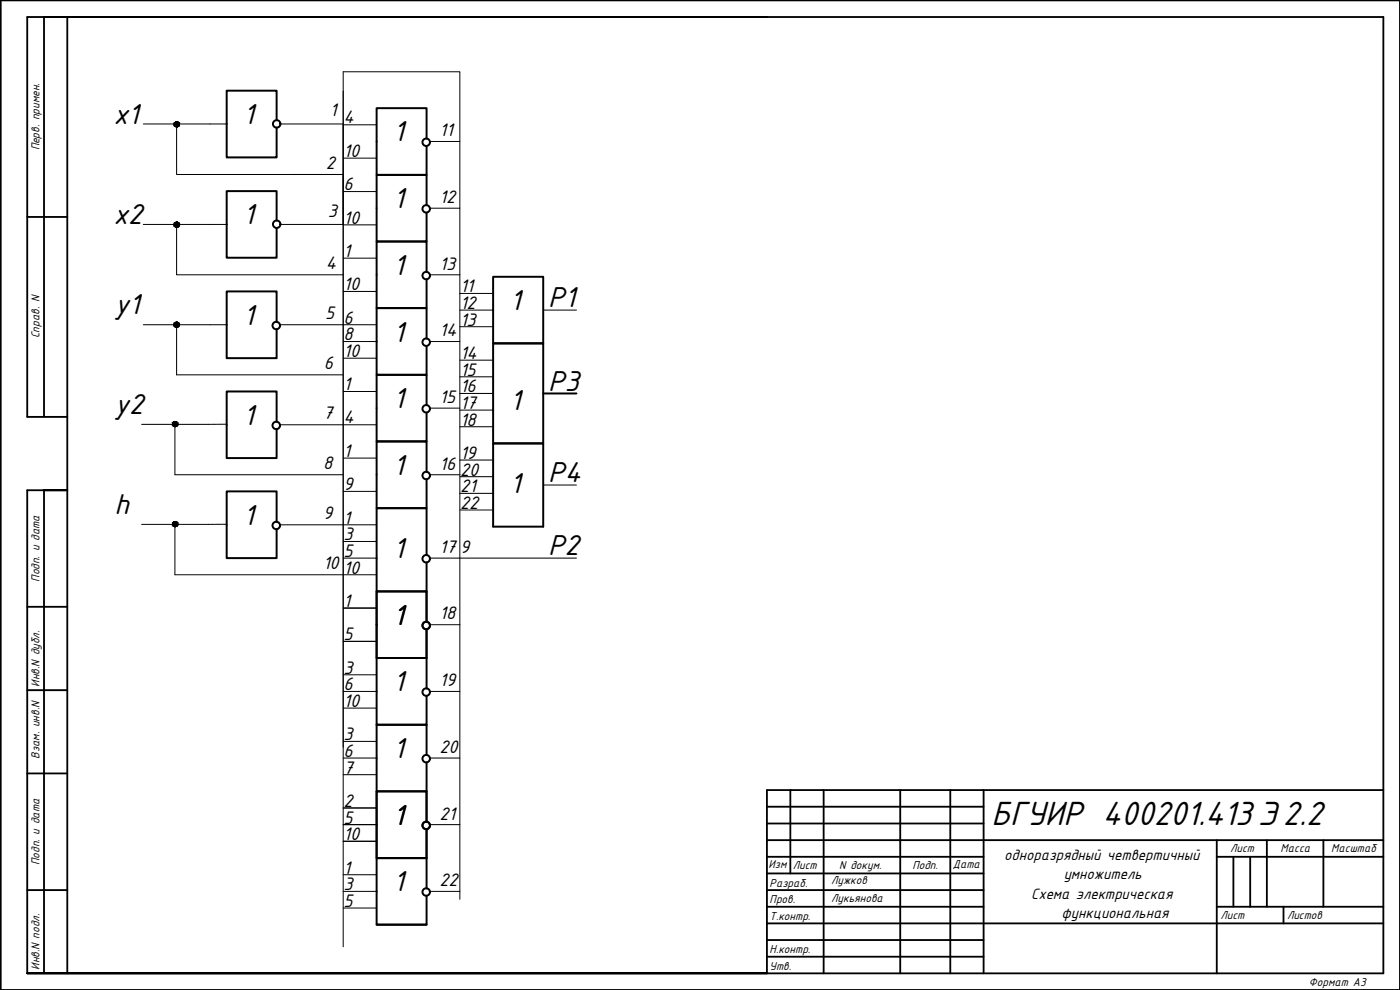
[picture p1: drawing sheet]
<svg xmlns="http://www.w3.org/2000/svg" width="420mm" height="297mm" viewBox="0 0 420 297" stroke-linecap="round" stroke-linejoin="round" font-family="sans-serif">
<g fill="none" stroke="#000" stroke-width=".55">
<path d="M.2 .1h420v296.9h-420zM20.2 5.1v286.9M230.2 5.1h185v286.9h-185M8.2 65.1h12M13.2 125.1v-120h217h-222v120h12M8.2 182.1h12M8.2 207.1h12M8.2 232.1h12M237.2 237.1v25M247.2 237.1v54.9M270.2 237.1v54.9M285.2 237.1v54.9"/>
<path d="M295.2 237.1v54.9M415.2 237.1h-185v54.9M230.2 252.1h185M230.2 247.1h65M230.2 242h65M230.2 257.1h65M365.2 257.1h50M365.2 252.1v39.9M370.2 257.1v15M375.2 257.1v15M380.2 252.1v20M397.2 252.1v20"/>
<path d="M8.2 267.1h12M230.2 277.1h185M230.2 272.1h65M230.2 267.1h65M230.2 262.1h65M365.2 272.1h50M385.2 272.1v5M8.2 292v-144.9h12h-7v144.9M230.2 292h-222h222M230.2 287h65M230.2 282.1h65"/>
</g>
<!-- layer: 0 -->
<g fill="none" stroke="#000" stroke-width=".3">
<path d="M43 37.2h25M53 37.2v15.2h50M84.2 37.2h18.8M103 27.3v196.9M103 37.5h10M87 52.4h16v14.9h-18.8M103 47.4h10M103 57.5h10M129 42.4h9M43 67.3h25M53 67.3v15.2h50M103 67.5h10"/>
<path d="M103 77.5h10M129 62.5h9M43 97.4h25M53 97.4v15.1h50M84 97.4h29M103 87.4h10M129 82.5h9M138 98h10M138 93h10M138 88h10M163 93h10M103 102.5h10"/>
<path d="M103 107.5h10M103 117.5h10M129 102.5h9M138 118.1h10M138 113.1h10M138 108.1h10M52.5 127.3v15.1h50.5M68 127.3h-25.5M84 127.5h29M103 137.4h10M129 122.5h9M138 128h10"/>
<path d="M138 123h10M138 138h10M52.5 157.3v15.2h60.5M68 157.3h-25.5M84 157.5h29M103 147.4h10M129 142.4h9M138 153h10M138 148h10M138 143h10M163 145.5h10M103 167.5h10"/>
<path d="M103 162.5h10M129 167.5h44M103 187.3v-165.8h35v248.3M103 187.4v96.7M103 192.4h10M103 182.4h10M129 187.4h9M103 207.5h10M103 212.5h10M103 202.5h10M129 207.5h9M103 227.4h10"/>
<path d="M103 232.4h10M103 222.4h10M129 227.4h9M103 252.4h10M103 247.4h10M103 242.4h10M129 247.4h9M103 267.4h10M103 272.4h10M103 262.5h10M129 267.4h9"/>
</g>
<g fill="none" stroke="#000" stroke-width=".59">
<path d="M83 36.1v-8.9h-15v20h15v-8.9M128 41.6v-9.1h-15v20h15v-8.7M83 66.2v-8.9h-15v20h15v-8.9M128 61.6v-9.1h-15v20h15v-8.7M83 96.6v-9.2h-15v20.1h15v-8.7M128 81.6v-9.1h-15v19.9h15v-8.6M148 83h15v20h-15zM128 101.6v-9.2h-15v20.1h15v-8.7M148 103h15v30h-15zM163 118.1h10M83 126.6v-9.1h-15v19.9h15v-8.6M128 121.6v-9.1h-15v19.9h15v-8.6"/>
<path d="M148 133h15v25h-15zM83 156.6v-9.2h-15v20.1h15v-8.7M128 141.5v-9.1h-15v20.1h15v-8.7M113 177.4v10M128 166.6v-14.1h-15v24.9h15v-8.6M128 177.4v9.1v-9.1h-15v10M113 187.4v10h15v-8.6M128 206.6v-9.2h-15v20.1h15v-8.7M113 237.4v10M128 226.6v-9.1h-15v19.9h15v-8.6M128 237.4v9.1v-9.1h-15v10M113 247.4v10.1h15v-8.7"/>
<path d="M113 277.4h15M128 266.6v-9.1h-15v19.9h15v-8.6"/>
<circle cx="83" cy="37.2" r="1.12"/>
<circle cx="127.9" cy="42.7" r="1.12"/>
<circle cx="83" cy="67.3" r="1.12"/>
<circle cx="127.9" cy="62.7" r="1.12"/>
<circle cx="82.9" cy="97.7" r="1.12"/>
<circle cx="127.9" cy="82.7" r="1.12"/>
<circle cx="127.9" cy="102.7" r="1.12"/>
<circle cx="82.9" cy="127.6" r="1.12"/>
<circle cx="127.9" cy="122.6" r="1.12"/>
<circle cx="82.9" cy="157.7" r="1.12"/>
<circle cx="127.9" cy="142.7" r="1.12"/>
<circle cx="127.9" cy="167.6" r="1.12"/>
<circle cx="127.9" cy="187.7" r="1.12"/>
<circle cx="127.9" cy="207.7" r="1.12"/>
<circle cx="127.9" cy="227.6" r="1.12"/>
<circle cx="127.9" cy="247.7" r="1.12"/>
<circle cx="127.9" cy="267.6" r="1.12"/>
</g>
<g fill="#000" stroke="#000" stroke-width=".3">
<path d="M52.9 38h.3zM52.9 36.5h.2zM52.9 68.2h.3zM52.9 66.7h.2zM52.8 98.2h.4zM52.9 96.7h.2zM52.4 128h.3zM52.5 126.5h.2zM52.4 158h.3zM52.5 156.5h.2z"/>
<path d="M52.9 38l.2 .1zM52.9 38.1h.2z"/>
<path d="M52.9 36.5l.3 .1zM52.9 36.6h.3z"/>
<path d="M52.9 36.6h.4zM52.8 36.6h.5z"/>
<path d="M52.8 36.6h.6zM52.8 36.6h.6z"/>
<path d="M52.8 38h.5zM52.8 38h.4z"/>
<path d="M52.7 36.6h.7zM52.7 36.6h.7z"/>
<path d="M52.7 38h.7zM52.7 38h.6z"/>
<path d="M52.7 36.6l.8 .1zM52.7 36.6l.8 .1z"/>
<path d="M52.7 38h.7zM52.7 38h.7z"/>
<path d="M52.6 36.7h1zM52.5 36.7h1.1z"/>
<path d="M52.6 37.9h.9zM52.6 37.9l.8 .1z"/>
<path d="M52.5 36.7l1.1 .1zM52.5 36.7l1.1 .1z"/>
<path d="M52.5 37.9h1.1zM52.5 37.9h1z"/>
<path d="M52.5 36.8h1.1zM52.5 36.8h1.1z"/>
<path d="M52.5 37.8h1.1zM52.5 37.8l1.1 .1z"/>
<path d="M52.5 36.8l1.2 .1zM52.5 36.8l1.2 .1z"/>
<path d="M52.5 37.8h1.1zM52.5 37.8h1.1z"/>
<path d="M52.4 36.9h1.3zM52.4 36.9h1.3z"/>
<path d="M52.4 37.7h1.3zM52.4 37.7l1.2 .1z"/>
<path d="M52.4 36.9l1.4 .1zM52.4 36.9l1.4 .1z"/>
<path d="M52.4 37.7h1.3zM52.4 37.7h1.3z"/>
<path d="M52.3 37l1.5 .1zM52.3 37l1.5 .1z"/>
<path d="M52.3 37.1l1.5 .1zM52.3 37.1l1.5 .1z"/>
<path d="M52.3 37.5l1.5 .1zM52.3 37.5l1.5 .1z"/>
<path d="M52.3 37.6h1.5zM52.3 37.6l1.4 .1z"/>
<path d="M52.3 37.2h1.5zM52.3 37.2h1.5z"/>
<path d="M52.3 37.2l1.5 .1zM52.3 37.2l1.5 .1z"/>
<path d="M52.3 37.3l1.5 .1zM52.3 37.3l1.5 .1z"/>
<path d="M52.3 37.4l1.5 .1zM52.3 37.4l1.5 .1z"/>
<path d="M52.3 37.5h1.5zM52.3 37.5h1.5z"/>
<path d="M52.9 68.2h.2zM52.9 68.2h.2z"/>
<path d="M52.9 66.7h.3zM52.9 66.7h.3z"/>
<path d="M52.9 66.7h.4zM52.8 66.7h.5z"/>
<path d="M52.8 66.7h.6zM52.7 66.7h.7z"/>
<path d="M52.8 68.1h.5zM52.8 68.1l.4 .1z"/>
<path d="M52.7 66.7h.7zM52.7 66.7h.7z"/>
<path d="M52.7 68.1h.7zM52.7 68.1h.6z"/>
<path d="M52.7 66.7l.8 .1zM52.7 66.7l.8 .1z"/>
<path d="M52.7 68.1h.7zM52.7 68.1h.7z"/>
<path d="M52.6 66.8h1zM52.5 66.8h1.1z"/>
<path d="M52.6 68.1h.9zM52.6 68.1h.8z"/>
<path d="M52.5 66.8l1.1 .1zM52.5 66.8l1.1 .1z"/>
<path d="M52.5 68h1.1zM52.5 68l1 .1z"/>
<path d="M52.5 66.9l1.1 .1zM52.5 66.9l1.1 .1z"/>
<path d="M52.5 68h1.1zM52.5 68h1.1z"/>
<path d="M52.5 67h1.2zM52.5 67h1.2z"/>
<path d="M52.5 67.9h1.1zM52.5 67.9l1.1 .1z"/>
<path d="M52.4 67l1.3 .1zM52.4 67l1.3 .1z"/>
<path d="M52.4 67.8h1.3zM52.4 67.8l1.2 .1z"/>
<path d="M52.4 67.1h1.4zM52.4 67.1h1.4z"/>
<path d="M52.4 67.8h1.3zM52.4 67.8h1.3z"/>
<path d="M52.3 67.1l1.5 .1zM52.3 67.1l1.5 .1z"/>
<path d="M52.3 67.2l1.5 .1zM52.3 67.2l1.5 .1z"/>
<path d="M52.3 67.6l1.5 .1zM52.3 67.6l1.5 .1z"/>
<path d="M52.3 67.7h1.5zM52.3 67.7l1.4 .1z"/>
<path d="M52.3 67.3h1.5zM52.3 67.3h1.5z"/>
<path d="M52.3 67.3l1.5 .1zM52.3 67.3l1.5 .1z"/>
<path d="M52.3 67.4l1.5 .1zM52.3 67.4l1.5 .1z"/>
<path d="M52.3 67.5l1.5 .1zM52.3 67.5l1.5 .1z"/>
<path d="M52.3 67.6h1.5zM52.3 67.6h1.5z"/>
<path d="M52.8 98.2h.3zM52.9 98.2h.2z"/>
<path d="M52.9 96.7h.3zM52.8 96.7h.4z"/>
<path d="M52.8 96.7h.5zM52.7 96.7h.6z"/>
<path d="M52.7 96.7h.6zM52.7 96.7h.6z"/>
<path d="M52.7 98.2h.6zM52.7 98.2h.5z"/>
<path d="M52.7 96.7l.7 .1zM52.6 96.8h.8z"/>
<path d="M52.7 98.1h.6zM52.7 98.1l.6 .1z"/>
<path d="M52.6 96.8h.9zM52.5 96.8h1z"/>
<path d="M52.6 98.1h.8zM52.6 98.1h.7z"/>
<path d="M52.5 96.8h1zM52.5 96.8h1z"/>
<path d="M52.5 98.1h1zM52.5 98.1h.9z"/>
<path d="M52.5 96.8l1.1 .1zM52.5 96.8l1.1 .1z"/>
<path d="M52.5 98h1zM52.5 98l1 .1z"/>
<path d="M52.5 96.9l1.1 .1zM52.5 96.9l1.1 .1z"/>
<path d="M52.5 97.9h1.1zM52.5 97.9l1 .1z"/>
<path d="M52.4 97h1.2zM52.4 97h1.2z"/>
<path d="M52.4 97.9h1.2zM52.4 97.9h1.2z"/>
<path d="M52.4 97l1.3 .1zM52.4 97l1.3 .1z"/>
<path d="M52.4 97.9h1.2zM52.4 97.9h1.2z"/>
<path d="M52.3 97.1h1.4zM52.3 97.1h1.4z"/>
<path d="M52.3 97.8h1.4zM52.3 97.8l1.3 .1z"/>
<path d="M52.3 97.1l1.4 .1zM52.3 97.1l1.4 .1z"/>
<path d="M52.2 97.2l1.6 .1zM52.2 97.2l1.6 .1z"/>
<path d="M52.2 97.6l1.5 .1zM52.2 97.6l1.5 .1z"/>
<path d="M52.3 97.7h1.4zM52.3 97.7l1.4 .1z"/>
<path d="M52.2 97.3l1.6 .1zM52.2 97.3l1.6 .1z"/>
<path d="M52.2 97.4h1.6zM52.2 97.4h1.6z"/>
<path d="M52.2 97.4l1.6 .1zM52.2 97.4l1.6 .1z"/>
<path d="M52.2 97.5l1.6 .1zM52.2 97.5l1.6 .1z"/>
<path d="M52.2 97.6h1.6zM52.2 97.6h1.5z"/>
<path d="M52.4 128h.3zM52.5 128h.2z"/>
<path d="M52.5 126.5h.2zM52.4 126.5h.3z"/>
<path d="M52.4 126.5h.4zM52.3 126.5h.5z"/>
<path d="M52.3 126.5l.6 .1zM52.2 126.6h.7z"/>
<path d="M52.3 128h.5zM52.3 128h.4z"/>
<path d="M52.2 126.6h.8zM52.2 126.6h.8z"/>
<path d="M52.2 128h.7zM52.2 128h.6z"/>
<path d="M52.2 126.6h.8zM52.1 126.6h.9z"/>
<path d="M52.2 127.9h.8zM52.2 127.9l.7 .1z"/>
<path d="M52.1 126.6h1zM52.1 126.6h1z"/>
<path d="M52.1 127.9h.9zM52.1 127.9h.9z"/>
<path d="M52.1 126.6l1 .1zM52.1 126.6l1 .1z"/>
<path d="M52.1 127.8h1zM52.1 127.8l.9 .1z"/>
<path d="M52 126.7l1.2 .1zM51.9 126.8h1.3z"/>
<path d="M52 127.8h1.1zM52 127.8h1.1z"/>
<path d="M51.9 126.8h1.3zM51.9 126.8h1.3z"/>
<path d="M51.9 127.7h1.3zM51.9 127.7l1.2 .1z"/>
<path d="M51.9 126.8l1.4 .1zM51.9 126.8l1.4 .1z"/>
<path d="M51.9 127.7h1.3zM51.9 127.7h1.3z"/>
<path d="M51.9 126.9h1.4zM51.9 126.9h1.4z"/>
<path d="M51.9 127.6h1.4zM51.9 127.6l1.3 .1z"/>
<path d="M51.9 126.9l1.4 .1zM51.9 126.9l1.4 .1z"/>
<path d="M51.8 127l1.5 .1zM51.8 127l1.5 .1z"/>
<path d="M51.8 127.5h1.5zM51.8 127.5h1.5z"/>
<path d="M51.9 127.5h1.4zM51.9 127.5l1.4 .1z"/>
<path d="M51.8 127.1l1.5 .1zM51.8 127.1l1.5 .1z"/>
<path d="M51.8 127.2h1.5zM51.8 127.2h1.5z"/>
<path d="M51.8 127.2l1.5 .1zM51.8 127.2l1.5 .1z"/>
<path d="M51.8 127.3l1.5 .1zM51.8 127.3l1.5 .1z"/>
<path d="M51.8 127.4h1.5zM51.8 127.4l1.5 .1z"/>
<path d="M52.4 158h.3zM52.5 158h.2z"/>
<path d="M52.5 156.5h.2zM52.4 156.5h.3z"/>
<path d="M52.4 156.5h.4zM52.3 156.5h.5z"/>
<path d="M52.3 156.5h.6zM52.2 156.5h.7z"/>
<path d="M52.3 158h.5zM52.3 158h.4z"/>
<path d="M52.2 156.5l.8 .1zM52.2 156.5l.8 .1z"/>
<path d="M52.2 158h.7zM52.2 158h.6z"/>
<path d="M52.2 156.6h.8zM52.1 156.6h.9z"/>
<path d="M52.2 157.9h.8zM52.2 157.9l.7 .1z"/>
<path d="M52.1 156.6l1 .1zM52.1 156.6l1 .1z"/>
<path d="M52.1 157.9h.9zM52.1 157.9h.9z"/>
<path d="M52.1 156.7h1zM52.1 156.7h1z"/>
<path d="M52.1 157.8h1zM52.1 157.8l.9 .1z"/>
<path d="M52 156.7l1.2 .1zM52 156.7l1.2 .1z"/>
<path d="M52 157.8h1.1zM52 157.8h1.1z"/>
<path d="M51.9 156.8h1.3zM51.9 156.8h1.3z"/>
<path d="M51.9 157.7h1.3zM51.9 157.7l1.2 .1z"/>
<path d="M51.9 156.8l1.4 .1zM51.9 156.8l1.4 .1z"/>
<path d="M51.9 157.7h1.3zM51.9 157.7h1.3z"/>
<path d="M51.9 156.9l1.4 .1zM51.9 156.9l1.4 .1z"/>
<path d="M51.9 157.6h1.4zM51.9 157.6l1.3 .1z"/>
<path d="M51.9 157h1.4zM51.9 157h1.4z"/>
<path d="M51.8 157l1.5 .1zM51.8 157l1.5 .1z"/>
<path d="M51.8 157.5l1.5 .1zM51.8 157.5l1.5 .1z"/>
<path d="M51.9 157.6h1.4zM51.9 157.6h1.4z"/>
<path d="M51.8 157.1l1.5 .1zM51.8 157.1l1.5 .1z"/>
<path d="M51.8 157.2l1.5 .1zM51.8 157.2l1.5 .1z"/>
<path d="M51.8 157.3h1.5zM51.8 157.3h1.5z"/>
<path d="M51.8 157.3l1.5 .1zM51.8 157.3l1.5 .1z"/>
<path d="M51.8 157.4h1.5zM51.8 157.4l1.5 .1z"/>
</g>
<text font-size="11.2" x="297.5" y="247.4">БГУИР 400201.413 Э 2.2</text>
<g font-size="9.3">
<text x="34" y="37.2">x1</text>
<text x="73" y="37.2">1</text>
<text x="118" y="42.4">1</text>
<text x="118" y="62.5">1</text>
<text x="34" y="67.3">x2</text>
<text x="73" y="67.3">1</text>
<text x="118" y="82.5">1</text>
<text x="34.3" y="94.3">y1</text>
<text x="153" y="93">1</text>
<text x="164.5" y="92.2">P1</text>
<text x="73" y="97.4">1</text>
<text x="118" y="102.5">1</text>
<text x="164.5" y="117.2">P3</text>
<text x="34.3" y="124.2">y2</text>
<text x="118" y="122.5">1</text>
<text x="153" y="123">1</text>
<text x="73" y="127.5">1</text>
<text x="118" y="142.4">1</text>
<text x="153" y="148">1</text>
<text x="164.5" y="144.7">P4</text>
<text x="34.3" y="154.2">h</text>
<text x="73" y="157.5">1</text>
<text x="118" y="167.5">1</text>
<text x="164.5" y="166.6">P2</text>
<text x="118" y="187.4">1</text>
<text x="118" y="207.5">1</text>
<text x="118" y="227.4">1</text>
<text x="118" y="247.4">1</text>
<text x="118" y="267.4">1</text>
</g>
<g font-size="5.8">
<text x="99" y="34.9">1</text>
<text x="103.1" y="37">4</text>
<text x="131.9" y="40.9">11</text>
<text x="103.1" y="47.1">10</text>
<text x="97.8" y="50.6">2</text>
<text x="103.1" y="57.1">6</text>
<text x="98.3" y="65.1">3</text>
<text x="131.9" y="60.9">12</text>
<text x="103.1" y="67.2">10</text>
<text x="103.1" y="77.2">1</text>
<text x="97.8" y="80.7">4</text>
<text x="131.9" y="80.9">13</text>
<text x="103.1" y="87">10</text>
<text x="138.1" y="87.7">11</text>
<text x="97.6" y="95.7">5</text>
<text x="138.1" y="92.7">12</text>
<text x="103.1" y="97.1">6</text>
<text x="131.9" y="100.9">14</text>
<text x="138.1" y="97.7">13</text>
<text x="103.1" y="102.1">8</text>
<text x="103.1" y="107.1">10</text>
<text x="138.1" y="107.7">14</text>
<text x="97.2" y="110.7">6</text>
<text x="138.1" y="112.7">15</text>
<text x="103.1" y="117.2">1</text>
<text x="138.1" y="117.7">16</text>
<text x="96.9" y="125.7">7</text>
<text x="131.9" y="120.9">15</text>
<text x="138.1" y="122.7">17</text>
<text x="103.1" y="127">4</text>
<text x="138.1" y="127.7">18</text>
<text x="103.1" y="137.1">1</text>
<text x="138.1" y="137.7">19</text>
<text x="96.9" y="140.8">8</text>
<text x="131.9" y="140.9">16</text>
<text x="138.1" y="142.7">20</text>
<text x="103.1" y="147.1">9</text>
<text x="138.1" y="147.7">21</text>
<text x="96.9" y="155.7">9</text>
<text x="138.1" y="152.7">22</text>
<text x="103.1" y="157.1">1</text>
<text x="103.1" y="162.1">3</text>
<text x="103.1" y="167.2">5</text>
<text x="131.9" y="165.9">17</text>
<text x="138.1" y="165.9">9</text>
<text x="96.9" y="170.8">10</text>
<text x="103.1" y="172.2">10</text>
<text x="103.1" y="182.1">1</text>
<text x="131.9" y="185.9">18</text>
<text x="103.1" y="192">5</text>
<text x="103.1" y="202.1">3</text>
<text x="103.1" y="207.1">6</text>
<text x="131.9" y="205.9">19</text>
<text x="103.1" y="212.1">10</text>
<text x="103.1" y="222.2">3</text>
<text x="103.1" y="227.1">6</text>
<text x="131.9" y="225.9">20</text>
<text x="103.1" y="232.1">7</text>
<text x="103.1" y="242.1">2</text>
<text x="131.9" y="245.9">21</text>
<text x="103.1" y="247.1">5</text>
<text x="103.1" y="252">10</text>
<text x="103.1" y="262.1">1</text>
<text x="103.1" y="267.2">3</text>
<text x="131.9" y="265.9">22</text>
<text x="103.1" y="272.1">5</text>
</g>
<g font-size="5">
<text x="301.4" y="258">одноразрядный четвертичный</text>
<text x="319.2" y="263.8">умножитель</text>
<text x="309.5" y="269.6">Схема электрическая</text>
<text x="318.6" y="275.5">функциональная</text>
</g>
<g font-size="3.9">
<text x="11.9" y="45.2" transform="rotate(-90 11.9 45.2)">Перв. примен.</text>
<text x="11.9" y="101.5" transform="rotate(-90 11.9 101.5)">Справ. N</text>
<text x="11.9" y="174.5" transform="rotate(-90 11.9 174.5)">Подп. и дата</text>
<text x="11.9" y="206" transform="rotate(-90 11.9 206)">Инв.N дубл.</text>
<text x="11.9" y="227.7" transform="rotate(-90 11.9 227.7)">Взам. инв.N</text>
<text x="369.1" y="255.8">Лист</text>
<text x="384.3" y="255.8">Масса</text>
<text x="399.5" y="255.8">Масштаб</text>
<text x="11.9" y="259.5" transform="rotate(-90 11.9 259.5)">Подп. и дата</text>
<text x="230.6" y="260.5">Изм</text>
<text x="237.9" y="260.7">Лист</text>
<text x="251.8" y="260.7">N докум.</text>
<text x="273.8" y="260.7">Подп.</text>
<text x="286" y="260.5">Дата</text>
<text x="231" y="266">Разраб.</text>
<text x="249.4" y="265.4">Лужков</text>
<text x="231" y="271">Пров.</text>
<text x="249.4" y="270.6">Лукьянова</text>
<text x="366.3" y="275.8">Лист</text>
<text x="386.2" y="275.8">Листов</text>
<text x="231" y="276">Т.контр.</text>
<text x="231" y="286">Н.контр.</text>
<text x="11.9" y="290.9" transform="rotate(-90 11.9 290.9)">Инв.N подл.</text>
<text x="231" y="291">Утв.</text>
<text x="392.8" y="295.7">Формат А3</text>
</g>
</svg>
